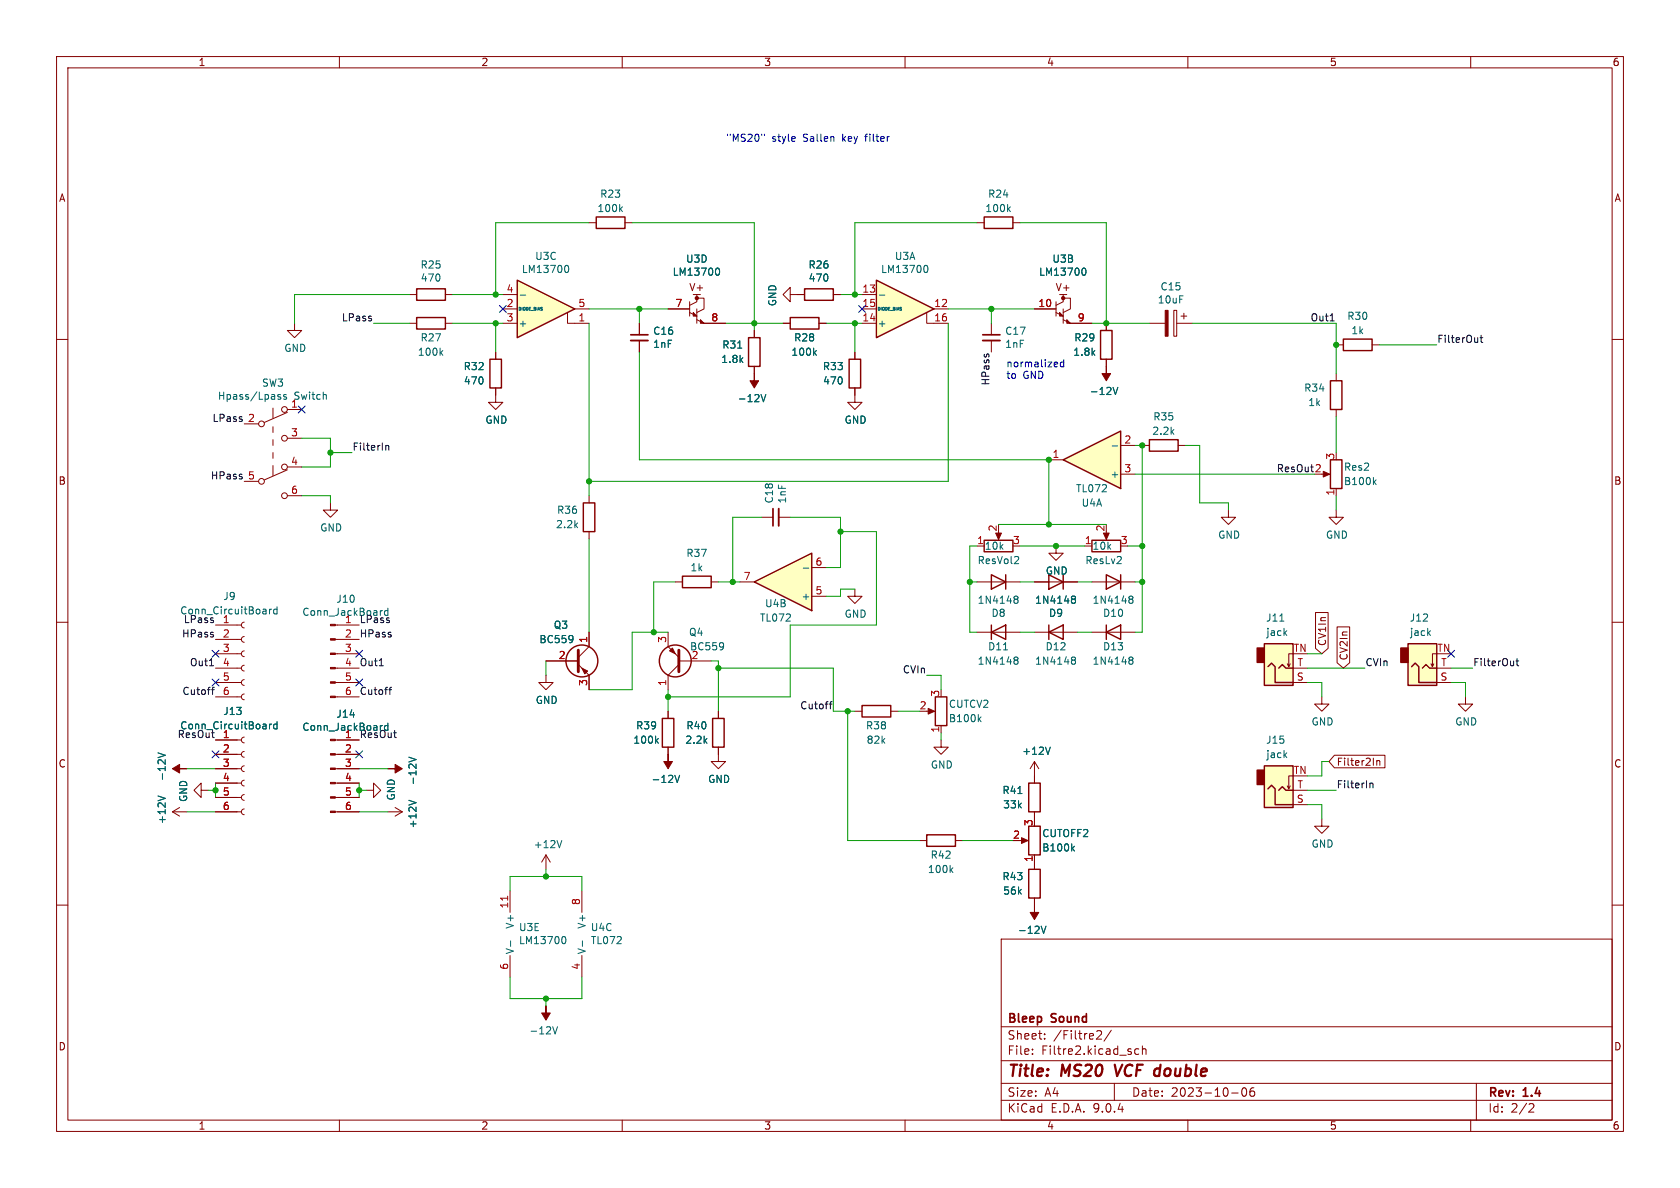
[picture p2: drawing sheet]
<svg xmlns="http://www.w3.org/2000/svg" width="297mm" height="210mm" viewBox="0 0 297 210" stroke-linecap="round" stroke-linejoin="round" font-family="sans-serif">
<g fill="none" stroke="#840000" stroke-width=".18">
<path d="M10 10h277v190h-277zM12 12h273v186h-273zM60 10v2M110 10v2M160 10v2M210 10v2M260 10v2M172.7 39.4h1.3M179.1 39.4h1.2M72.4 52.1h1.3M78.7 52.1h1.3M113 57.2v2"/>
<path d="M118.1 54.6h3.8M121.9 53.3v2.6M121.9 55.2l1.3 .7M123.2 52.1v1.2l-1.3 .7M123.2 52.7h1.3v1.9l-1.3 .6M123.2 56.5l1.3 .7h3.8M123.2 54.6v2.6M133.3 58.4v1.3M138.4 57.2h1.3M139.7 52.1v-1.3l-1.3 1.3 1.3 1.2v-1.2h1.3M144.8 57.2h1.2M10 60h2"/>
<path d="M87.6 68.6v2.5h1.3l-1.3 1.3-1.2-1.3h1.2M87.6 62.2v1.3M113 60.2v2M133.3 64.8v1.2M285 60h2M10 110h2M285 110h2M166.4 130.8v1.3h1.2l-1.2 1.3-1.3-1.3h1.3M10 160h2M177 166h108v32h-108zM285 160h2M60 198v2"/>
<path d="M110 198v2M160 198v2M177 194.5h108M177 191.5h108M177 187.5h108M177 181.5h108M182.5 186.3v.1M182.5 185.5v.1M184.7 183.6v.1M184.7 182.8v.1M194 182.3l.5-.1 .2 .1v.3l-.9 1.1h.9M196.5 182.1l-1.3 2"/>
<path d="M197 191.5v3M201.3 185.5l-.4-.1-.3 .3v.4l.1 .2h.6M202 185.5l.2-.1 .3 .1 .1 .9M202 184.9v1.5M210 198v2M217.7 193.2h1.2M219.7 192.4l.2-.1a.81 .81 0 0 1 .6 .6 .81 .81 0 0 1-.3 .8l-.2 .1a.81 .81 0 0 1-.3-1.4zM221.7 192.3a.59 .59 0 0 0-.7 .6v.6l.1 .2 .4 .1 .2-.1 .1-.5-.1-.3h-.5l-.2 .3M260 198v2M261 191.5v6.5M270.5 195.1l.5 .1 .2 .3-1 1.1h1"/>
</g>
<path d="M197.1 188.2l.4 2" fill="none" stroke="#840000" stroke-width=".4"/>
<path d="M174 38.4h5.1v2h-5.1zM73.7 51.1h5v2h-5zM132.3 59.7h2.1v5.1h-2.1zM139.7 56.1h5.1v2.1h-5.1zM86.6 63.5h2v5.1h-2z" fill="none" stroke="#840000" stroke-width=".25"/>
<path d="M178.3 36.9l.3 .5M178.6 36.6l-.5 .4M126.7 47.5l.1-.1a.68 .68 0 0 1 .4 .6 .68 .68 0 0 1-.4 .7l-.1-.1M130.4 61.5h.7M134.5 69.7l.5 1.3 .4-1.3M144 62.3l.3 .5M144.3 62l-.5 .4" fill="none" stroke="#006464" stroke-width=".18"/>
<g fill="#840000" stroke="#840000" stroke-width=".18">
<path d="M133.3 66v1.3h.8l-.8 1.3-.7-1.3h.7z"/>
<path d="M122.6 55.2l.6 .7h-.6z"/>
<path d="M123.8 56.5l.7 .7h-.7z"/>
</g>
<circle cx="123.2" cy="52.7" r=".25" fill="#840000" stroke="#840000" stroke-width=".25"/>
<path d="M111.5 59.2h3.1" fill="none" stroke="#840000" stroke-width=".3"/>
<path d="M111.5 60.2h3.1" fill="none" stroke="#840000" stroke-width=".33"/>
<path d="M91.4 49.5l10.2 5.1-10.2 5.1z" fill="#ffffc2"/>
<g fill="none" stroke="#840000" stroke-width=".18">
<path d="M104.1 39.4h1.3M110.5 39.4h1.3M88.9 52.1h2.5M88.9 54.6h2.5M88.9 57.2h2.5M100.3 55.2v2h3.8M101.6 54.6h2.5M104.1 87.6v1.3M104.1 94v1.3M151.1 104.1v1.3h1.3l-1.3 1.3-1.2-1.3h1.2M172.7 102.9h7.6M172.7 111.8h7.6"/>
<path d="M182.9 102.9h7.6M182.9 111.8h7.6M193 102.9h7.7M193 111.8h7.7M151.1 125.7h1.3M157.5 125.7h1.2M163.8 125.7h1M166.4 128.3v1.2M182.9 134.6l-.8 1.3M182.9 134.6l.7 1.3M182.9 134.6v3.8M180.3 148.6h1.1"/>
<path d="M182.9 143.5v1.3M182.9 151.1v1.3"/>
</g>
<g fill="none" stroke="#840000" stroke-width=".25">
<path d="M105.4 38.4h5.1v2h-5.1zM91.4 49.5l10.2 5.1-10.2 5.1zM103.1 88.9h2.1v5.1h-2.1zM175.3 101.6l2.5 1.3-2.5 1.2zM175.3 111.8l2.5-1.3v2.5zM175.3 110.5v2.5M177.8 101.6v2.5M185.4 101.6l2.6 1.3-2.6 1.2zM185.4 111.8l2.6-1.3v2.5zM185.4 110.5v2.5M188 101.6v2.5M195.6 101.6l2.5 1.3-2.5 1.2z"/>
<path d="M195.6 111.8l2.5-1.3v2.5zM195.6 110.5v2.5M198.1 101.6v2.5M152.4 124.7h5.1v2h-5.1zM165.4 123.2h2v5.1h-2zM181.9 138.4h2v5.1h-2zM181.9 146.1h2v5h-2z"/>
</g>
<g fill="none" stroke="#006464" stroke-width=".18">
<path d="M109.7 36.9l.3 .5M110 36.6l-.4 .4M92 52.2h.9M100 47l.1-.1a.68 .68 0 0 1 .5 .6 .68 .68 0 0 1-.5 .7l-.1-.1M177.4 114.9h.7M179.4 105.9h.1M179.4 105.4h.3l.2 .1 .1 .2-.3 .2M179.4 116.2l.3-.1 .2 .2 .1 .2-.3 .2M179.4 116.6l.1 .1M179.5 105.9h.2M179.5 105.9l-.1 .1M179.5 116.7h.2"/>
<path d="M179.5 116.7l-.1 .1M179.7 105.9l.3 .3-.1 .3-.2 .1h-.3M179.7 116.7l.3 .2-.1 .4-.2 .1h-.3M189.5 105.4h.4l.2 .1v.2l-.2 .2M189.5 116.2l.4-.1 .2 .2v.2l-.2 .2M189.5 105.9h.2M189.5 116.6l.2 .1M189.7 105.9h.2M189.7 116.7h.2M189.7 105.9l-.2 .1M189.7 116.7l-.2 .1M189.9 105.9l.2 .3v.3l-.2 .1h-.4"/>
<path d="M189.9 116.7l.2 .2v.4l-.2 .1h-.4M199.7 105.4h.4l.1 .1 .1 .2-.2 .2M199.7 116.2l.4-.1 .1 .2 .1 .2-.2 .2M199.7 105.9h.1M199.7 116.6l.1 .1M199.8 105.9h.3M199.8 116.7h.3M199.8 105.9l-.1 .1M199.8 116.7l-.1 .1M200.1 105.9l.2 .3-.1 .3-.1 .1h-.4M200.1 116.7l.2 .2-.1 .4-.1 .1h-.4M173.1 127.1l.3 .5"/>
<path d="M173.4 126.7l-.4 .5M185.7 132.1l-.4 1.2M179.9 140.3h.8M189.6 150l.3 .4M189.9 149.6l-.4 .5"/>
</g>
<g fill="#840000" stroke="#840000" stroke-width=".18">
<path d="M180.6 148.1l1.1 .5-1.1 .5z"/>
<path d="M164.1 125.2l1.1 .5-1.1 .5z"/>
</g>
<path d="M223.5 135.4h5.1v7.3h-5.1z" fill="#ffffc2"/>
<path d="M222.2 136.1h1.3v2.6h-1.3z" fill="#840000" stroke="#840000" stroke-width=".25"/>
<path d="M223.5 135.4h5.1v7.3h-5.1zM224.2 139.4l.6-.6 .6 .6v2.8h3.2M226.1 139.7l.6-.6 .6 .6h1.3" fill="none" stroke="#840000" stroke-width=".25"/>
<path d="M228.1 138.9l-.3 .5M228.6 137.2h-.8v2.2l-.2-.5M228.6 139.7h2.5M228.6 142.2h2.5" fill="none" stroke="#840000" stroke-width=".18"/>
<path d="M223.5 113.8h5.1v7.4h-5.1z" fill="#ffffc2"/>
<path d="M222.2 114.6h1.3v2.5h-1.3z" fill="#840000" stroke="#840000" stroke-width=".25"/>
<path d="M223.5 113.8h5.1v7.4h-5.1zM224.2 117.9l.6-.7 .6 .7v2.8h3.2M226.1 118.1l.6-.6 .6 .6h1.3" fill="none" stroke="#840000" stroke-width=".25"/>
<path d="M228.1 117.3l-.3 .6M228.6 115.6h-.8v2.3l-.2-.6M228.6 118.1h2.5M228.6 120.7h2.5M233.7 123.2v1.3h1.2l-1.2 1.2-1.3-1.2h1.3" fill="none" stroke="#840000" stroke-width=".18"/>
<path d="M226.3 109.8h.7" fill="none" stroke="#006464" stroke-width=".18"/>
<path d="M248.9 113.8h5.1v7.4h-5.1z" fill="#ffffc2"/>
<path d="M247.6 114.6h1.3v2.5h-1.3z" fill="#840000" stroke="#840000" stroke-width=".25"/>
<path d="M73.7 56.1h5v2.1h-5zM248.9 113.8h5.1v7.4h-5.1zM249.6 117.9l.6-.7 .6 .7v2.8h3.2M251.5 118.1l.6-.6 .6 .6h1.3M117.1 127h2v5.1h-2zM126 127h2v5.1h-2z" fill="none" stroke="#840000" stroke-width=".25"/>
<g fill="none" stroke="#840000" stroke-width=".18">
<path d="M52.1 57.2v1.2h1.2l-1.2 1.3-1.3-1.3h1.3M72.4 57.2h1.3M78.7 57.2h1.3M43.2 74.9h2.5M48.3 72.1v1.8M48.3 75.4v1.1M48.3 77.7v1M50.8 72.9l-4.1 1.8M50.8 72.4h2.5M50.8 77.5h2.5M43.2 85.1h2.5M48.3 80v1"/>
<path d="M48.3 82.3v1.8M50.8 83.1l-4.1 1.7M50.8 82.6h2.5M50.8 87.6h2.5M58.4 88.9v1.3h1.3l-1.3 1.2-1.3-1.2h1.3M134.6 91.4h2.1M137.7 91.4h2M38.1 118.1h4.6M38.1 110.5h4.6M38.1 113h4.6M38.1 115.6h4.6M43.2 110l-.4 .1-.1 .4 .1 .3 .4 .2"/>
<path d="M43.2 112.5l-.4 .2-.1 .3 .1 .4 .4 .1M43.2 115.1l-.4 .1-.1 .4 .1 .3 .4 .2M43.2 117.6l-.4 .2-.1 .3 .1 .4 .4 .1M59.3 118.1h4.2M59.3 110.5h4.2M59.3 113h4.2M59.3 115.6h4.2M96.5 119.4v1.3h1.3l-1.3 1.2-1.3-1.2h1.3M253.5 117.3l-.3 .6M254 115.6h-.8v2.3l-.2-.6M254 118.1h2.5M35.6 139.7v-1.3l-1.3 1.3 1.3 1.3v-1.3h1.2"/>
<path d="M38.1 120.7h4.6M38.1 123.2h4.6M38.1 130.8h4.6M38.1 133.4h4.6M38.1 135.9h4.6M38.1 138.4h4.6M43.2 120.1l-.4 .2-.1 .4 .1 .3 .4 .2M43.2 122.7l-.4 .1-.1 .4 .1 .3 .4 .2M43.2 130.3l-.4 .2-.1 .3 .1 .4 .4 .1M43.2 132.8l-.4 .2-.1 .4 .1 .3 .4 .2M43.2 135.4l-.4 .1-.1 .4 .1 .3 .4 .2M43.2 137.9l-.4 .2-.1 .3 .1 .4 .4 .1"/>
<path d="M59.3 120.7h4.2M59.3 123.2h4.2M59.3 130.8h4.2M59.3 133.4h4.2M59.3 135.9h4.2M59.3 138.4h4.2M64.8 139.7h1.2v-1.3l1.3 1.3-1.3 1.3v-1.3M118.1 125.7v1.3M118.1 132.1v1.3M127 132.1v2.5h1.3l-1.3 1.3-1.3-1.3h1.3M127 125.7v1.3M254 120.7h2.5"/>
<path d="M259.1 123.2v1.3h1.2l-1.2 1.2-1.3-1.2h1.3M30.5 143.5h2.5M30.5 143.5l1.2 .8M31.7 142.7l-1.2 .8M38.1 143.5h4.6M38.1 141h4.6M43.2 140.5l-.4 .1-.1 .4 .1 .3 .4 .2M43.2 143l-.4 .2-.1 .3 .1 .4 .4 .1M59.3 143.5h4.2M59.3 141h4.2M68.6 143.5h2.5M69.8 142.7l1.3 .8"/>
<path d="M71.1 143.5l-1.3 .8M90.2 157.5v3.8M96.5 151.1l-.7 1.3M96.5 151.1l.8 1.3M96.5 151.1v2.6M102.9 157.5v3.8M233.7 144.8v1.3h1.2l-1.2 1.2-1.3-1.2h1.3M90.2 168.9v3.8M102.9 168.9v3.8"/>
<circle cx="46.2" cy="74.9" r=".51"/>
<circle cx="50.3" cy="72.4" r=".51"/>
<circle cx="50.3" cy="77.5" r=".51"/>
<circle cx="46.2" cy="85.1" r=".51"/>
<circle cx="50.3" cy="87.6" r=".51"/>
<circle cx="50.3" cy="82.6" r=".51"/>
</g>
<g fill="#840000" stroke="#840000" stroke-width=".18">
<path d="M30.5 135.9l1.2-.8v.8h1.3h-1.3v.8z"/>
<path d="M58.4 110.4h.9v.2h-.9z"/>
<path d="M58.4 112.9h.9v.3h-.9z"/>
<path d="M58.4 115.4h.9v.3h-.9z"/>
<path d="M58.4 118h.9v.2h-.9z"/>
<path d="M58.4 120.5h.9v.3h-.9z"/>
<path d="M58.4 123.1h.9v.2h-.9z"/>
<path d="M68.6 135.9h1.2v-.8l1.3 .8-1.3 .8v-.8z"/>
<path d="M58.4 130.7h.9v.2h-.9z"/>
<path d="M58.4 133.2h.9v.3h-.9z"/>
<path d="M58.4 135.8h.9v.2h-.9z"/>
<path d="M58.4 138.3h.9v.3h-.9z"/>
<path d="M58.4 140.8h.9v.3h-.9z"/>
<path d="M58.4 143.4h.9v.2h-.9z"/>
<path d="M96.5 177.8v1.3h.8l-.8 1.2-.7-1.2h.7z"/>
<path d="M118.1 133.4v1.2h.8l-.8 1.3-.8-1.3h.8z"/>
</g>
<g fill="none" stroke="#006464" stroke-width=".18">
<path d="M49.2 70.1l.4 .1 .1 .2-.2 .2-.4-.1M49.2 69.8h.4M50.6 69.8l-.3-.1-.2 .2 .1 .2 .4 .1v.3h-.5M77.9 62.3l.4 .5M78.3 62l-.5 .4M47.6 107.7v.8M48 107.7l-.4 .2M49 107.7h-.4l-.2 .2 .1 .6h.5M49 107.3v1.2M67.6 107.9l-.2 .1M68.6 108h-.5l-.1 .5M68.6 107.5v1.3"/>
<path d="M27.9 133.1l1.3 .4-1.3 .4M47.6 128v.8M48 128l-.4 .2M49 127.6v1.2M49 128.1l-.4-.1-.2 .2 .1 .6h.5M67.6 128.3h-.2M68.6 127.8v1.3M68.6 128.3h-.5l-.1 .6M72.3 133.9l1.3 .4-1.3 .4M116 130.9l.4 .5M116.4 130.5l-.5 .5M119.3 137.1l.4 1.2 .4-1.2"/>
<path d="M27.9 140.7l1.3 .4M72.3 141.5l1.3 .4M99.3 148.6l-.4 1.3M90.3 166.3v1M99.5 165.6h.1a.68 .68 0 0 1 .5 .6 .68 .68 0 0 1-.5 .6h-.1M103 166.3v1M97.7 181.5l.4 1.3 .5-1.3"/>
</g>
<path d="M89.8 158.4v.7" fill="none" stroke="#a90000" stroke-width=".18"/>
<path d="M136.7 89.9v3.1" fill="none" stroke="#840000" stroke-width=".3"/>
<path d="M137.7 89.9v3.1" fill="none" stroke="#840000" stroke-width=".33"/>
<path d="M133.3 102.9l10.2-5.1v10.2z" fill="#ffffc2"/>
<g fill="none" stroke="#840000" stroke-width=".25">
<path d="M142.2 51.1h5.1v2h-5.1zM194.6 58.4h2v5.1h-2zM150.1 63.5h2v5.1h-2zM174 95.5h5.1v2h-5.1zM235.2 81.3h2v5.1h-2zM120.6 101.9h5.1v2h-5.1zM133.3 102.9l10.2-5.1v10.2zM163.8 147.6h5.1v2h-5.1zM181.9 153.7h2v5.1h-2z"/>
<circle cx="102.9" cy="116.8" r="2.82"/>
<circle cx="119.4" cy="116.8" r="2.82"/>
</g>
<g fill="none" stroke="#840000" stroke-width=".18">
<path d="M141 52.1h1.2M147.3 52.1h1.3M195.6 57.2v1.2M203.2 57.2h2.8M207.5 54.9h.5v4.5h-.5zM208 57.2h2.8M208.8 55.9h1M209.3 55.4v1M151.1 62.2v1.3M151.1 68.6v1.3M195.6 63.5v1.3M172.7 96.5h1.3"/>
<path d="M176.5 94v1M186.7 96.5v1.3h1.3l-1.3 1.3-1.3-1.3h1.3M217.2 90.2v1.2h1.2l-1.2 1.3-1.3-1.3h1.3M233.7 83.8h1M236.2 86.4v1.2M96.5 116.8h5.7M102.2 117.5l1.9 1.9v2.5M104.1 111.8v2.5l-1.9 1.9M118.1 111.8v2.5l1.9 1.9M119.4 102.9h1.2M120 116.8h5.7M120 117.5l-1.9 1.9v2.5"/>
<path d="M125.7 102.9h1.3M130.8 102.9h2.5M143.5 105.4h2.5M143.5 100.3h2.5M162.6 148.6h1.2M168.9 148.6h1.3M182.9 152.4v1.3M182.9 158.8v1.2"/>
</g>
<path d="M196.8 68.5l.4 1.2 .4-1.2M179.8 98.4l.3 .2-.1 .3-.7 .7h.8M242.9 85.2l.4 .5M243.3 84.8l-.5 .5M101.2 112.4v.1a1.07 1.07 0 0 1-.1 1M101.3 112.9l-.1 .2M127.8 113.7h.1a1.07 1.07 0 0 1-.2 1.1M127.9 114.2l-.1 .1M142 100.4h1M168.1 153.8l.4 .4M168.5 153.4l-.5 .5M184.1 163.7l.4 1.3 .4-1.3" fill="none" stroke="#006464" stroke-width=".18"/>
<path d="M102.2 114.9v3.8M120 114.9v3.8" fill="none" stroke="#840000" stroke-width=".51"/>
<g fill="#840000" stroke="#840000" stroke-width=".18">
<path d="M102.9 118.1l1 .5-.5 .5z"/>
<path d="M118.4 115.1l.5-.5 .5 1z"/>
<path d="M182.9 160v1.3h.7l-.7 1.3-.8-1.3h.8z"/>
<path d="M195.6 64.8v1.2h.7l-.7 1.3-.8-1.3h.8z"/>
<path d="M176 94.2h1l-.5 1.2z"/>
<path d="M233.9 83.3l1.2 .5-1.2 .5z"/>
<path d="M206 54.9h.5v4.5h-.5z"/>
</g>
<path d="M154.9 49.5l10.2 5.1-10.2 5.1z" fill="#ffffc2"/>
<g fill="none" stroke="#840000" stroke-width=".18">
<path d="M152.4 52.1h2.5M152.4 54.6h2.5M152.4 57.2h2.5M163.8 55.2v2h3.8M165.1 54.6h2.5M175.3 57.2v2M151.1 69.9v1.2h1.3l-1.3 1.3-1.2-1.3h1.2M175.3 60.2v2M201.9 78.7h1.3M208.3 78.7h1.2M236.2 61h1.3M236.2 66v1.3"/>
<path d="M236.2 72.4v1.3M242.6 61h1.2M191.8 96.5h1.2M195.6 94v1"/>
</g>
<path d="M154.9 49.5l10.2 5.1-10.2 5.1zM237.5 59.9h5.1v2.1h-5.1zM203.2 77.7h5.1v2.1h-5.1zM235.2 67.3h2v5.1h-2zM193 95.5h5.1v2h-5.1z" fill="none" stroke="#840000" stroke-width=".25"/>
<path d="M155.5 52.2h.9M163.5 47l.1-.1a.68 .68 0 0 1 .5 .6 .68 .68 0 0 1-.5 .7l-.1-.1" fill="none" stroke="#006464" stroke-width=".18"/>
<path d="M173.7 59.2h3.1" fill="none" stroke="#840000" stroke-width=".3"/>
<path d="M173.7 60.2h3.1" fill="none" stroke="#840000" stroke-width=".33"/>
<path d="M195.1 94.2h1l-.5 1.2z" fill="#840000" stroke="#840000" stroke-width=".18"/>
<path d="M188 81.3l10.1-5.1v10.2z" fill="#ffffc2"/>
<path d="M188 81.3l10.1-5.1v10.2z" fill="none" stroke="#840000" stroke-width=".25"/>
<g fill="none" stroke="#840000" stroke-width=".18">
<path d="M113 57.2v2M118.1 54.6h3.8M124.5 57.2h3.8M133.3 58.4v1.3M138.4 57.2h1.3M141 52.1h1.2M144.8 57.2h1.2M147.3 52.1h1.3M182.9 54.6h3.8M186.7 53.3v2.6M186.7 55.2l1.3 .7M188 52.1v1.2l-1.3 .7"/>
<path d="M188 52.7h1.2v1.9l-1.2 .6M188 54.6v2.6M188 56.5l1.2 .7h3.8M195.6 57.2v1.2M87.6 62.2v1.3M87.6 68.6v1.3M113 60.2v2M133.3 64.8v1.2M151.1 62.2v1.3M151.1 68.6v1.3M195.6 63.5v1.3M198.1 78.7h2.6"/>
<path d="M185.4 81.3h2.6M198.1 83.8h2.6M236.2 90.2v1.2h1.3l-1.3 1.3-1.3-1.3h1.3M96.5 116.8h5.7M104.1 111.8v2.5M104.1 119.4v2.5M182.9 102.9h2.5M188 102.9h2.5M232.6 108.3h2.2v6.3l-1.1 1-1.1-1zM236.4 110.8h2.2v6.4l-1.1 .9-1.1-.9zM38.1 130.8h3.8M38.1 133.4h3.8"/>
<path d="M38.1 135.9h3.8M38.1 138.4h3.8M59.7 130.8h3.8M59.7 133.4h3.8M59.7 135.9h3.8M59.7 138.4h3.8M118.1 125.7v1.3M118.1 132.1v1.3M127 125.7v1.3M127 132.1v1.3M182.9 137.2v1.2M235.9 133.5h8.9v2.2h-8.9l-1-1.1z"/>
<path d="M243.4 134.4v.9M243.4 134.6l.2-.2 .3 .1v.8M38.1 141h3.8M38.1 143.5h3.8M59.7 141h3.8M59.7 143.5h3.8M182.9 143.5v1.3M182.9 151.1v2.6M182.9 158.8v1.2"/>
</g>
<g fill="none" stroke="#006464" stroke-width=".18">
<path d="M126.7 47.5l.1-.1a.68 .68 0 0 1 .4 .6 .68 .68 0 0 1-.4 .7l-.1-.1M191.4 47.5l.2-.1a.68 .68 0 0 1 .4 .6 .68 .68 0 0 1-.4 .7l-.2-.1M130.4 61.5h.7M134.5 69.7l.5 1.3 .4-1.3M144 62.3l.3 .5M144.3 62l-.5 .4M196.6 78.8h1M196.8 68.5l.4 1.2 .4-1.2M101.2 112.4v.1a1.07 1.07 0 0 1-.1 1M101.3 112.9l-.1 .2M189.5 105.9h.2M189.5 105.4h.4l.2 .1v.2l-.2 .2"/>
<path d="M189.7 105.9h.2M189.7 105.9l-.2 .1M189.9 105.9l.2 .3v.3l-.2 .1h-.4M27.9 133.1l1.3 .4-1.3 .4M47.6 128v.8M48 128l-.4 .2M49 128.1l-.4-.1-.2 .2 .1 .6h.5M49 127.6v1.2M67.6 128.3h-.2M68.6 128.3h-.5l-.1 .6M68.6 127.8v1.3M72.3 133.9l1.3 .4-1.3 .4"/>
<path d="M116 130.9l.4 .5M116.4 130.5l-.5 .5M119.3 137.1l.4 1.2 .4-1.2M185.7 132.1l-.4 1.2M27.9 140.7l1.3 .4M72.3 141.5l1.3 .4M179.9 140.3h.8M189.6 150l.3 .4M189.9 149.6l-.4 .5M184.1 163.7l.4 1.3 .4-1.3"/>
</g>
<circle cx="188" cy="52.7" r=".25" fill="#840000" stroke="#840000" stroke-width=".25"/>
<g fill="#840000" stroke="#840000" stroke-width=".18">
<path d="M187.3 55.2l.7 .7h-.7z"/>
<path d="M188.6 56.5l.6 .7h-.6z"/>
</g>
<g fill="none" stroke="#0f0f0f" stroke-width=".18">
<path d="M235.2 56.7h.7M261.7 59.7h.4M261.8 59.3v1.1l.3 .1M68.2 78.7v.9M68.2 78.9l.2-.2 .3 .1v.8M37 117.7h.8M67 117.7h.8M268 116.8h.5M268.2 116.4v1.1l.3 .2M37.4 121.9h.5M37.9 121.5l-.3 .2v1.1M68.7 121.9h.5"/>
<path d="M69.2 121.5l-.3 .2v1.1M146.6 124.5h.5M147.1 124l-.3 .2v1.1M242.2 138.4v.9M242.2 138.6l.2-.2 .3 .1v.8"/>
</g>
<g fill="none" stroke="#009600" stroke-width=".18">
<path d="M104.1 39.4h-16.5v12.7M111.8 39.4h21.5v19M172.7 39.4h-21.6v12.7M180.3 39.4h15.3v17.8M66 57.2h6.4M72.4 52.1h-20.3v5.1M80 57.2h8.9M80 52.1h8.9M87.6 57.2v5M104.1 54.6h14M104.1 57.2v30.4M113 54.6v2.6"/>
<path d="M128.3 57.2h10.1M146 57.2h6.4M148.6 52.1h3.8M151.1 57.2v5M167.6 57.2v27.9h-63.5M167.6 54.6h15.3M175.3 54.6v2.6M193 57.2h10.2M210.8 57.2h25.4v8.8M53.3 77.5h5.1v5.1h-5.1M113 62.2v19.1h72.4v11.4M200.7 78.7h1.2v33.1h-1.2"/>
<path d="M209.5 78.7h2.6v10.2h5.1v1.3M236.2 73.7v6.3M243.8 61h10.2M53.3 87.6h5.1v1.3M58.4 80h3.8M104.1 95.3v16.5M134.6 91.4h-5.1v11.5M139.7 91.4h8.9v8.9h-2.6M148.6 94h6.3v16.5h-15.2v12.7h-21.6M172.7 96.5h-1.3v15.3h1.3M176.5 92.7h19.1M180.3 96.5h11.5"/>
<path d="M199.4 96.5h2.5M200.7 83.8h31.7M236.2 87.6v2.6M96.5 116.8v2.6M118.1 111.8h-6.3v10.1h-7.7M119.4 102.9h-3.8v8.9M125.7 116.8h1.3v8.9M127 102.9h3.8M127 118.1h20.3v7.6h3.8M151.1 104.1h-2.5v1.3h-2.6M163.8 119.4h2.6v2.5M171.4 102.9h1.3"/>
<path d="M180.3 102.9h2.6M180.3 111.8h2.6M190.5 102.9h2.5M190.5 111.8h2.5M200.7 102.9h1.2M231.1 118.1h10.2M231.1 115.6h2.6M256.5 118.1h3.8M33 135.9h5.1M36.8 139.7h1.3M38.1 138.4v2.6M63.5 135.9h5.1"/>
<path d="M63.5 138.4v2.6M63.5 139.7h1.3M118.1 121.9v3.8M149.9 125.7v22.9h12.7M158.7 125.7h3.9M166.4 129.5v1.3M231.1 139.7h5.1M231.1 120.7h2.6v2.5M234.9 134.6h-1.2v2.6h-2.6M256.5 120.7h2.6v2.5M33 143.5h5.1M63.5 143.5h5.1"/>
<path d="M90.2 157.5v-2.6h12.7v2.6M96.5 153.7v1.2M170.2 148.6h8.9M231.1 142.2h2.6v2.6M90.2 172.7v3.8h12.7v-3.8M96.5 176.5v1.3"/>
</g>
<g fill="none" stroke="#000084" stroke-width=".18">
<path d="M88.3 54l1.2 1.2M89.5 54l-1.2 1.2M151.8 54l1.2 1.2M153 54l-1.2 1.2M52.7 71.8l1.2 1.2M53.9 71.8l-1.2 1.2M37.5 115l1.2 1.2M38.7 115l-1.2 1.2M62.9 115l1.2 1.2M64.1 115l-1.2 1.2M255.9 115l1.2 1.2M257.1 115l-1.2 1.2"/>
<path d="M37.5 132.7l1.2 1.3M37.5 120l1.2 1.3M38.7 132.7l-1.2 1.3M38.7 120l-1.2 1.3M62.9 132.7l1.2 1.3M62.9 120l1.2 1.3M64.1 132.7l-1.2 1.3M64.1 120l-1.2 1.3"/>
</g>
<path d="M134.7 23.7v.3M135.1 23.7v.3M186.9 64.1l.1 .2-.6 .1M188.1 63.6v1.3M188.1 64.1l-.4-.1-.2 .2 .1 .6h.5" fill="none" stroke="#0000c2" stroke-width=".18"/>
<g fill="#009600" stroke="#009600" stroke-width=".18">
<circle cx="185.4" cy="92.7" r=".46"/>
<circle cx="185.4" cy="81.3" r=".46"/>
<circle cx="236.2" cy="61" r=".46"/>
<circle cx="201.9" cy="96.5" r=".46"/>
<circle cx="201.9" cy="78.7" r=".46"/>
<circle cx="171.4" cy="102.9" r=".46"/>
<circle cx="195.6" cy="57.2" r=".46"/>
<circle cx="186.7" cy="96.5" r=".46"/>
<circle cx="175.3" cy="54.6" r=".46"/>
<circle cx="151.1" cy="52.1" r=".46"/>
<circle cx="201.9" cy="102.9" r=".46"/>
<circle cx="149.9" cy="125.7" r=".46"/>
<circle cx="87.6" cy="52.1" r=".46"/>
<circle cx="113" cy="54.6" r=".46"/>
<circle cx="151.1" cy="57.2" r=".46"/>
<circle cx="87.6" cy="57.2" r=".46"/>
<circle cx="133.3" cy="57.2" r=".46"/>
<circle cx="104.1" cy="85.1" r=".46"/>
<circle cx="115.6" cy="111.8" r=".46"/>
<circle cx="127" cy="118.1" r=".46"/>
<circle cx="129.5" cy="102.9" r=".46"/>
<circle cx="118.1" cy="123.2" r=".46"/>
<circle cx="148.6" cy="94" r=".46"/>
<circle cx="96.5" cy="154.9" r=".46"/>
<circle cx="96.5" cy="176.5" r=".46"/>
<circle cx="38.1" cy="139.7" r=".46"/>
<circle cx="63.5" cy="139.7" r=".46"/>
<circle cx="58.4" cy="80" r=".46"/>
</g>
<g font-size="2.8" fill="#840000">
<text x="178" y="190.9">Title:</text>
<text x="187.7" y="190.9">MS20</text>
<text x="198" y="190.9">VCF double</text>
</g>
<g font-size="2.1" fill="#840000">
<text x="178" y="184">Sheet:</text>
<text x="178" y="181.2">Bleep</text>
<text x="186" y="181.2">Sound</text>
<text x="186.2" y="184">/Filtre2/</text>
<text x="178" y="186.7">File:</text>
<text x="184.1" y="186.7">Filtre2.kicad_sch</text>
<text x="178" y="196.9">KiCad</text>
<text x="178" y="194.1">Size:</text>
<text x="184.7" y="194.1">A4</text>
<text x="185.7" y="196.9">E.D.A.</text>
<text x="193.3" y="196.9">9.0.4</text>
<text x="200" y="194.1">Date:</text>
<text x="207" y="194.1">2023-10-06</text>
<text x="263" y="194.3">Rev:</text>
<text x="263" y="196.9">Id:</text>
<text x="267.1" y="196.9">2/2</text>
<text x="269.4" y="194.3">1.4</text>
</g>
<g font-size="1.8" fill="#840000">
<text x="35" y="11.9">1</text>
<text x="85" y="11.9">2</text>
<text x="135" y="11.9">3</text>
<text x="185" y="11.9">4</text>
<text x="235" y="11.9">5</text>
<text x="285" y="11.9">6</text>
<text x="10.3" y="35.9">A</text>
<text x="285.3" y="35.9">A</text>
<text x="121.8" y="51.7">V+</text>
<text x="186.5" y="51.7">V+</text>
<text x="10.3" y="85.9">B</text>
<text x="285.3" y="85.9">B</text>
<text x="234.6" y="114.3" transform="rotate(-90 234.6 114.3)">CV1In</text>
<text x="238.4" y="116.8" transform="rotate(-90 238.4 116.8)">CV2In</text>
<text x="10.3" y="135.9">C</text>
<text x="236.2" y="135.6">Filter2In</text>
<text x="285.3" y="135.9">C</text>
<text x="10.3" y="185.9">D</text>
<text x="285.3" y="185.9">D</text>
<text x="35" y="199.9">1</text>
<text x="85" y="199.9">2</text>
<text x="135" y="199.9">3</text>
<text x="185" y="199.9">4</text>
<text x="235" y="199.9">5</text>
<text x="285" y="199.9">6</text>
</g>
<g font-size="1.8" fill="#0000c2">
<text x="128.3" y="25.2">&quot;MS20&quot;</text>
<text x="136.5" y="25.2">style</text>
<text x="142.1" y="25.2">Sallen</text>
<text x="149.2" y="25.2">key</text>
<text x="153.5" y="25.2">filter</text>
<text x="177.8" y="65">normalized</text>
<text x="177.8" y="67.1">to</text>
<text x="180.8" y="67.1">GND</text>
</g>
<g font-size="1.8" fill="#006464">
<text x="106" y="35.2">R23</text>
<text x="174.6" y="35.2">R24</text>
<text x="105.5" y="37.7">100k</text>
<text x="174.1" y="37.7">100k</text>
<text x="74.3" y="47.7">R25</text>
<text x="94.5" y="46.2">U3C</text>
<text x="121.2" y="46.6">U3D</text>
<text x="142.8" y="47.7">R26</text>
<text x="158.1" y="46.2">U3A</text>
<text x="186" y="46.6">U3B</text>
<text x="74.3" y="50">470</text>
<text x="92.2" y="48.5">LM13700</text>
<text x="118.8" y="48.9">LM13700</text>
<text x="142.9" y="50">470</text>
<text x="155.7" y="48.5">LM13700</text>
<text x="183.6" y="48.9">LM13700</text>
<text x="204.6" y="53.8">10uF</text>
<text x="205.1" y="51.5">C15</text>
<text x="91.6" y="58">+</text>
<text x="115.4" y="59.4">C16</text>
<text x="137.4" y="54.2" transform="rotate(-90 137.4 54.2)">GND</text>
<text x="155.1" y="58">+</text>
<text x="177.6" y="59.4">C17</text>
<text x="238.1" y="56.7">R30</text>
<text x="238.8" y="59.3">1k</text>
<text x="50.2" y="62.4">GND</text>
<text x="73.8" y="63.1">100k</text>
<text x="74.3" y="60.6">R27</text>
<text x="81.9" y="65.6">R32</text>
<text x="115.4" y="61.7">1nF</text>
<text x="127.4" y="64.4">1.8k</text>
<text x="127.6" y="61.8">R31</text>
<text x="139.8" y="63.1">100k</text>
<text x="140.3" y="60.6">R28</text>
<text x="145.4" y="65.6">R33</text>
<text x="177.6" y="61.7">1nF</text>
<text x="189.6" y="63.1">1.8k</text>
<text x="189.8" y="60.6">R29</text>
<text x="38.4" y="70.9">Hpass/Lpass</text>
<text x="46.2" y="68.6">SW3</text>
<text x="52" y="70.9">Switch</text>
<text x="81.9" y="68.2">470</text>
<text x="130.3" y="71.3">-12V</text>
<text x="145.4" y="68.2">470</text>
<text x="192.6" y="70">-12V</text>
<text x="230.5" y="69.4">R34</text>
<text x="231.2" y="72">1k</text>
<text x="51.4" y="72.1">1</text>
<text x="85.7" y="75.1">GND</text>
<text x="149.2" y="75.1">GND</text>
<text x="203.6" y="77.1">2.2k</text>
<text x="203.8" y="74.5">R35</text>
<text x="237.5" y="83.4">Res2</text>
<text x="136.9" y="89.1" transform="rotate(-90 136.9 89.1)">C18</text>
<text x="139.2" y="89.1" transform="rotate(-90 139.2 89.1)">1nF</text>
<text x="190.1" y="87.2">TL072</text>
<text x="191.1" y="89.8">U4A</text>
<text x="196.2" y="84.7">+</text>
<text x="237.5" y="86">B100k</text>
<text x="56.5" y="94.2">GND</text>
<text x="98.2" y="93.6">2.2k</text>
<text x="98.4" y="91">R36</text>
<text x="215.3" y="95.4">GND</text>
<text x="234.3" y="95.4">GND</text>
<text x="121.2" y="98.7">R37</text>
<text x="122" y="101.2">1k</text>
<text x="172.7" y="99.9">ResVol2</text>
<text x="174" y="97.4">10k</text>
<text x="184.8" y="101.8">GND</text>
<text x="191.8" y="99.9">ResLv2</text>
<text x="193" y="97.4">10k</text>
<text x="39.4" y="106.3">J9</text>
<text x="59.4" y="106.8">J10</text>
<text x="135.2" y="107.5">U4B</text>
<text x="141.6" y="106.3">+</text>
<text x="172.7" y="106.9">1N4148</text>
<text x="182.9" y="106.9">1N4148</text>
<text x="193.1" y="106.9">1N4148</text>
<text x="31.8" y="108.8">Conn_CircuitBoard</text>
<text x="53.4" y="109.1">Conn_JackBoard</text>
<text x="60.9" y="110.2">1</text>
<text x="95.3" y="113.9">BC559</text>
<text x="97.8" y="111.4">Q3</text>
<text x="121.7" y="112.6">Q4</text>
<text x="134.2" y="110.1">TL072</text>
<text x="149.2" y="109.4">GND</text>
<text x="175.2" y="109.2">D8</text>
<text x="185.3" y="109.2">D9</text>
<text x="194.9" y="109.2">D10</text>
<text x="223.7" y="110.1">J11</text>
<text x="223.8" y="112.6">jack</text>
<text x="249.1" y="110.1">J12</text>
<text x="249.2" y="112.6">jack</text>
<text x="121.9" y="115.2">BC559</text>
<text x="122.2" y="116.6">2</text>
<text x="172.7" y="117.7">1N4148</text>
<text x="174.6" y="115.2">D11</text>
<text x="182.9" y="117.7">1N4148</text>
<text x="184.7" y="115.2">D12</text>
<text x="193.1" y="117.7">1N4148</text>
<text x="194.9" y="115.2">D13</text>
<text x="94.6" y="124.6">GND</text>
<text x="167.6" y="125.3">CUTCV2</text>
<text x="31.3" y="130.5">ResOut</text>
<text x="31.8" y="129.1">Conn_CircuitBoard</text>
<text x="39.4" y="126.6">J13</text>
<text x="53.4" y="129.4">Conn_JackBoard</text>
<text x="59.4" y="127.1">J14</text>
<text x="63.5" y="130.5">ResOut</text>
<text x="111.9" y="131.7">100k</text>
<text x="112.4" y="129.1">R39</text>
<text x="121.1" y="131.7">2.2k</text>
<text x="121.2" y="129.1">R40</text>
<text x="153" y="129.1">R38</text>
<text x="153.1" y="131.7">82k</text>
<text x="167.6" y="127.9">B100k</text>
<text x="223.7" y="131.7">J15</text>
<text x="231.8" y="128.4">GND</text>
<text x="257.2" y="128.4">GND</text>
<text x="164.5" y="136.1">GND</text>
<text x="180.6" y="133.6">+12V</text>
<text x="223.8" y="134.2">jack</text>
<text x="29.5" y="138.2" transform="rotate(-90 29.5 138.2)">-12V</text>
<text x="33.3" y="141.9" transform="rotate(-90 33.3 141.9)">GND</text>
<text x="70" y="141.6" transform="rotate(-90 70 141.6)">GND</text>
<text x="73.8" y="138.9" transform="rotate(-90 73.8 138.9)">-12V</text>
<text x="115.1" y="138.6">-12V</text>
<text x="125.1" y="138.6">GND</text>
<text x="177.1" y="140.6">R41</text>
<text x="177.2" y="143.1">33k</text>
<text x="29.5" y="145.8" transform="rotate(-90 29.5 145.8)">+12V</text>
<text x="73.8" y="146.5" transform="rotate(-90 73.8 146.5)">+12V</text>
<text x="184.2" y="148.2">CUTOFF2</text>
<text x="94.3" y="150.1">+12V</text>
<text x="163.9" y="154.5">100k</text>
<text x="164.4" y="152">R42</text>
<text x="177.1" y="155.8">R43</text>
<text x="184.2" y="150.7">B100k</text>
<text x="231.8" y="150">GND</text>
<text x="177.2" y="158.3">56k</text>
<text x="91" y="164.3" transform="rotate(-90 91 164.3)">V+</text>
<text x="91.7" y="164.8">U3E</text>
<text x="91.7" y="167.1">LM13700</text>
<text x="103.7" y="164.3" transform="rotate(-90 103.7 164.3)">V+</text>
<text x="104.4" y="164.8">U4C</text>
<text x="104.4" y="167.1">TL072</text>
<text x="179.9" y="165.3">-12V</text>
<text x="91" y="168.8" transform="rotate(-90 91 168.8)">V-</text>
<text x="103.7" y="168.8" transform="rotate(-90 103.7 168.8)">V-</text>
<text x="93.5" y="183.1">-12V</text>
</g>
<g font-size="1.8" fill="#a90000">
<text x="89.5" y="51.8">4</text>
<text x="152.4" y="51.8">13</text>
<text x="89.5" y="54.4">2</text>
<text x="89.5" y="56.9">3</text>
<text x="102.2" y="54.4">5</text>
<text x="102.2" y="56.9">1</text>
<text x="119.3" y="54.4">7</text>
<text x="125.7" y="56.9">8</text>
<text x="152.4" y="54.4">15</text>
<text x="152.4" y="56.9">14</text>
<text x="165.1" y="54.4">12</text>
<text x="165.1" y="56.9">16</text>
<text x="183.5" y="54.4">10</text>
<text x="190.4" y="56.9">9</text>
<text x="43.7" y="74.7">2</text>
<text x="51.4" y="77.2">3</text>
<text x="51.4" y="82.3">4</text>
<text x="186" y="81">1</text>
<text x="198.7" y="83.6">3</text>
<text x="198.7" y="78.5">2</text>
<text x="236" y="81.4" transform="rotate(-90 236 81.4)">3</text>
<text x="43.7" y="84.8">5</text>
<text x="51.4" y="87.4">6</text>
<text x="236" y="87.7" transform="rotate(-90 236 87.7)">1</text>
<text x="176.3" y="94.1" transform="rotate(-90 176.3 94.1)">2</text>
<text x="195.3" y="94.1" transform="rotate(-90 195.3 94.1)">2</text>
<text x="144.1" y="100.1">6</text>
<text x="172.6" y="96.3">1</text>
<text x="179" y="96.3">3</text>
<text x="191.7" y="96.3">1</text>
<text x="198" y="96.3">3</text>
<text x="131.4" y="102.6">7</text>
<text x="144.1" y="105.2">5</text>
<text x="39.3" y="110.2">1</text>
<text x="39.3" y="112.8">2</text>
<text x="60.9" y="112.8">2</text>
<text x="103.9" y="113.7" transform="rotate(-90 103.9 113.7)">1</text>
<text x="117.9" y="113.7" transform="rotate(-90 117.9 113.7)">3</text>
<text x="39.3" y="115.3">3</text>
<text x="39.3" y="117.9">4</text>
<text x="60.9" y="115.3">3</text>
<text x="60.9" y="117.9">4</text>
<text x="98.7" y="116.6">2</text>
<text x="228.6" y="115.3">TN</text>
<text x="229.3" y="117.9">T</text>
<text x="254" y="115.3">TN</text>
<text x="254.7" y="117.9">T</text>
<text x="39.3" y="120.4">5</text>
<text x="39.3" y="122.9">6</text>
<text x="60.9" y="120.4">5</text>
<text x="60.9" y="122.9">6</text>
<text x="103.9" y="121.4" transform="rotate(-90 103.9 121.4)">3</text>
<text x="117.9" y="121.4" transform="rotate(-90 117.9 121.4)">1</text>
<text x="162.5" y="125.5">2</text>
<text x="166.1" y="123.3" transform="rotate(-90 166.1 123.3)">3</text>
<text x="229.2" y="120.4">S</text>
<text x="254.6" y="120.4">S</text>
<text x="39.3" y="130.6">1</text>
<text x="60.9" y="130.6">1</text>
<text x="166.1" y="129.6" transform="rotate(-90 166.1 129.6)">1</text>
<text x="39.3" y="133.1">2</text>
<text x="39.3" y="135.6">3</text>
<text x="60.9" y="133.1">2</text>
<text x="60.9" y="135.6">3</text>
<text x="228.6" y="136.9">TN</text>
<text x="39.3" y="138.2">4</text>
<text x="39.3" y="140.7">5</text>
<text x="39.3" y="143.3">6</text>
<text x="60.9" y="138.2">4</text>
<text x="60.9" y="140.7">5</text>
<text x="60.9" y="143.3">6</text>
<text x="229.2" y="142">S</text>
<text x="229.3" y="139.4">T</text>
<text x="179" y="148.3">2</text>
<text x="182.6" y="146.1" transform="rotate(-90 182.6 146.1)">3</text>
<text x="182.6" y="152.5" transform="rotate(-90 182.6 152.5)">1</text>
<text x="89.9" y="160.7" transform="rotate(-90 89.9 160.7)">11</text>
<text x="102.6" y="160.1" transform="rotate(-90 102.6 160.1)">8</text>
<text x="89.9" y="171.5" transform="rotate(-90 89.9 171.5)">6</text>
<text x="102.6" y="171.5" transform="rotate(-90 102.6 171.5)">4</text>
</g>
<g font-size="1.8" fill="#0f0f0f">
<text x="60.3" y="56.9">LPass</text>
<text x="231.6" y="56.9">Out1</text>
<text x="254" y="60.7">FilterOut</text>
<text x="175" y="68.2" transform="rotate(-90 175 68.2)">HPass</text>
<text x="37.5" y="74.7">LPass</text>
<text x="62.2" y="79.7">FilterIn</text>
<text x="225.6" y="83.6">ResOut 2</text>
<text x="37.2" y="84.8">HPass</text>
<text x="32.1" y="112.8">HPass</text>
<text x="32.4" y="110.2">LPass</text>
<text x="63.5" y="112.8">HPass</text>
<text x="63.5" y="110.2">LPass</text>
<text x="33.5" y="117.8">Out1</text>
<text x="63.5" y="117.8">Out1</text>
<text x="159.5" y="119.1">CVIn</text>
<text x="241.3" y="117.8">CVIn</text>
<text x="260.3" y="117.8">FilterOut</text>
<text x="32.2" y="122.9">Cutoff</text>
<text x="63.5" y="122.9">Cutoff</text>
<text x="141.4" y="125.5">Cutoff</text>
<text x="236.2" y="139.4">FilterIn</text>
</g>
<g font-size=".7" fill="#006464">
<text x="91.6" y="55.1">DIODE_BIAS</text>
<text x="155.1" y="55.1">DIODE_BIAS</text>
</g>
</svg>
